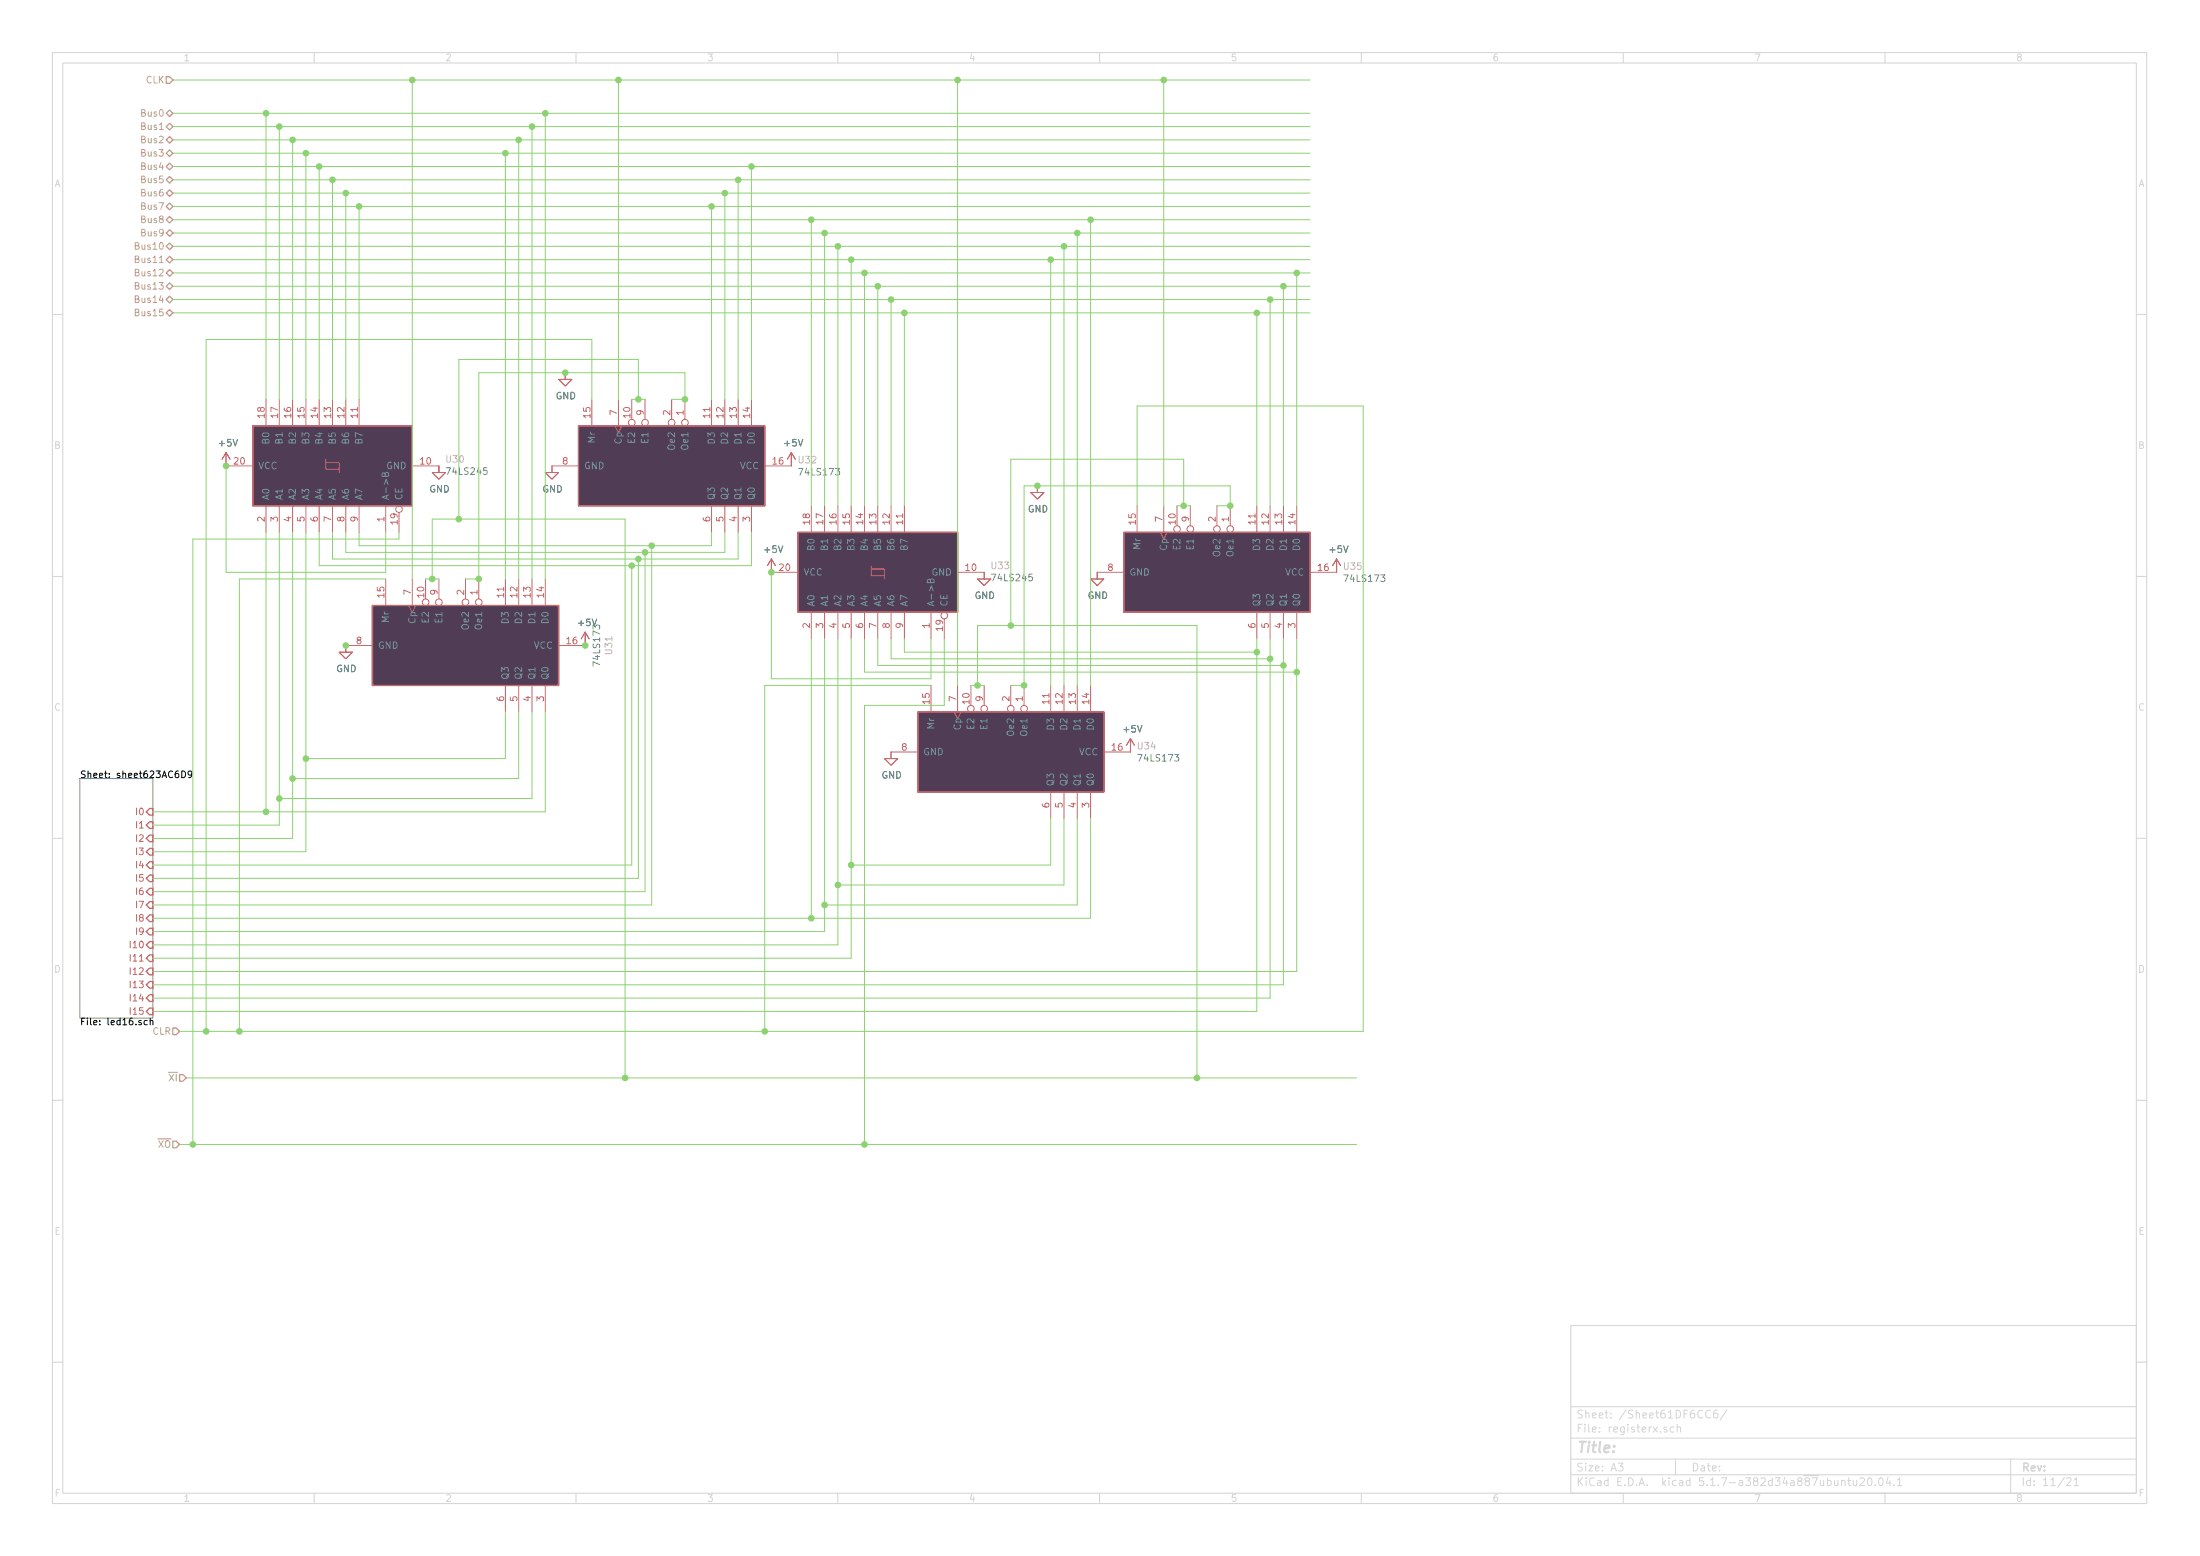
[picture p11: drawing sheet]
<svg xmlns="http://www.w3.org/2000/svg" width="420mm" height="297mm" viewBox="0 0 420 297" stroke-linecap="round" stroke-linejoin="round" font-family="sans-serif">
<g fill="none" stroke="#d3d3d3" stroke-width=".19">
<path d="M10 10h400v277h-400zM12 12h396v273.1h-396zM60 10v2M110 10v2M160 10v2M210 10v2M260 10v2M310 10v2M360 10v2M10 60h2M408 60h2M10 110h2"/>
<path d="M408 110h2M10 160h2M408 160h2M10 210h2M408 210h2M300 253h108v32.1h-108zM10 260h2M300 278.5h108M300 274.5h108M300 268.5h108M309 279.3h1l-.5 .6 .4 .1v.7l-.2 .1-.7-.1M318.3 272.5l-.3-.1-.2 .2v.2l.5 .2v.3h-.5"/>
<path d="M319.7 272.5l-.4-.1-.3 .3 .1 .6h.6M320 278.5v3M320.3 272.5l.2-.1 .4 .1 .1 .9M320.3 271.9v1.5M326.7 269.4a.59 .59 0 0 0-.8-.1 .59 .59 0 0 0-.1 .8 .56 .56 0 0 0 .2 .5 .56 .56 0 0 0 .7 0M328 269.2l-.5 .2a1.2 1.2 0 0 0-.1 1.2l.4 .1 .2-.1 .1-.5-.3-.3h-.4l-.1 .3M329.8 269.1l-1.3 2M384 278.5v6.6M408 260h2M60 285.1v1.9M110 285.1v1.9M160 285.1v1.9"/>
<path d="M210 285.1v1.9M260 285.1v1.9M300 281.5h108M310 285.1v1.9M351.7 282.7h.1a.37 .37 0 0 1 .6 .1v.8M351.7 282.6v1M352.9 282.6h.5M353.1 282.1v1.3l.3 .2M353.9 282.6v.8a.39 .39 0 0 0 .7 .1M354.6 282.6v1M355.2 282.3l.6-.2 .2 .2 .1 .2-1 1.1h1M356.8 282.3l.2-.2a.8 .8 0 0 1 .5 .8 .8 .8 0 0 1-.5 .7l-.2-.1-.2-.5z"/>
<path d="M358.1 283.5v.1M358.9 282.3l.2-.2a.81 .81 0 0 1 .6 .6 .81 .81 0 0 1-.3 .8l-.1 .1a.79 .79 0 0 1-.4-1.3zM360 285.1v1.9M360.6 282l-.4 1.1h.9M360.9 282.6v1M361.7 283.5v.1M362.4 282.5l.4-.4v1.5M362.4 283.6h.8M394.7 282.3l.5-.2 .3 .4-.9 1.1h.9M396.1 282.5l.4-.4v1.5M396.1 283.6h.9"/>
</g>
<path d="M15.2 148.6h14v45.7h-14z" fill="none" stroke="#856fa5" stroke-width=".19"/>
<path d="M34.7 147.2a.64 .64 0 0 1 .7 .6 .64 .64 0 0 1-.7 .6zM36.7 147.7l-.3 .3-.4-.1-.1-.2v-.3l.3-.2h.2l.3 .2a.88 .88 0 0 1-.3 1h-.4M28.1 194.9l-.3-.1-.3 .2 .1 .6h.5M28.7 194.9l.2-.1 .3 .1v.7M28.7 194.4v1.2" fill="none" stroke="#000" stroke-width=".19"/>
<g fill="none" stroke="#c47a4f" stroke-width=".25">
<path d="M28.6 154.3h.6v1.3h-.6l-.7-.6zM28.6 156.9h.6v1.3h-.6l-.7-.7zM28.6 159.4h.6v1.3h-.6l-.7-.6zM28.6 162h.6v1.2h-.6l-.7-.6zM28.6 164.5h.6v1.3h-.6l-.7-.7zM28.6 167h.6v1.3h-.6l-.7-.6zM28.6 169.6h.6v1.3h-.6l-.7-.7zM28.6 172.1h.6v1.3h-.6l-.7-.6zM28.6 174.7h.6v1.2h-.6l-.7-.6zM28.6 177.2h.6v1.3h-.6l-.7-.7zM28.6 179.7h.6v1.3h-.6l-.7-.6zM28.6 182.3h.6v1.3h-.6l-.7-.7z"/>
<path d="M28.6 184.8h.6v1.3h-.6l-.7-.6zM28.6 187.4h.6v1.2h-.6l-.7-.6zM28.6 189.9h.6v1.3h-.6l-.7-.7zM28.6 192.4h.6v1.3h-.6l-.7-.6z"/>
</g>
<g fill="none" stroke="#c4626b" stroke-width=".19">
<path d="M50.8 76.2v5.1M53.3 76.2v5.1M55.9 76.2v5.1M58.4 76.2v5.1M61 76.2v5.1M63.5 76.2v5.1M66 76.2v5.1M68.6 76.2v5.1M107.9 71.2v1.2h1.3l-1.3 1.3-1.2-1.3h1.2M113 76.2v5.1M118.1 76.2v5.1M120.6 76.2v3.8"/>
<path d="M123.2 76.2v3.8M128.3 76.2v3.8M130.8 76.2v3.8M135.9 76.2v5.1M138.4 76.2v5.1M141 76.2v5.1M143.5 76.2v5.1M43.2 86.4v2.5h5.1M43.2 86.4l-.8 1.3M43.2 86.4l.7 1.3M50.8 96.6v5M53.3 96.6v5"/>
<path d="M55.9 96.6v5M58.4 96.6v5M61 96.6v5M62.2 88.3v1.3h2.6M62.2 87.7v.6h2.6v1.9M63.5 96.6v5M66 96.6v5M68.6 96.6v5M73.7 96.6v5M76.2 97.8v3.8M78.7 88.9h5.1v1.3h1.3l-1.3 1.3-1.3-1.3h1.3M110.5 88.9h-5.1v1.3h1.3l-1.3 1.3-1.3-1.3h1.3"/>
<path d="M117.5 81.3l.6 1.3 .6-1.3M135.9 96.6v5M138.4 96.6v5M141 96.6v5M143.5 96.6v5M151.1 86.4v2.5h-5.1M151.1 86.4l-.7 1.3M151.1 86.4l.8 1.3M154.9 96.6v5M157.5 96.6v5M160 96.6v5M162.6 96.6v5"/>
<path d="M165.1 96.6v5M167.6 96.6v5M170.2 96.6v5M172.7 96.6v5M198.1 92.7v1.3h1.3l-1.3 1.3-1.3-1.3h1.3M217.2 96.6v5M222.2 96.6v5M224.8 96.6v3.8M227.3 96.6v3.8M232.4 96.6v3.8M234.9 96.6v3.8M240 96.6v5"/>
<path d="M242.6 96.6v5M245.1 96.6v5M247.6 96.6v5M73.7 110.5v5.1M78.1 115.6l.6 1.3 .7-1.3M78.7 110.5v5.1M81.3 110.5v3.8M83.8 110.5v3.8M88.9 110.5v3.8M91.4 110.5v3.8M96.5 110.5v5.1M99.1 110.5v5.1"/>
<path d="M101.6 110.5v5.1M104.1 110.5v5.1M147.3 106.7v2.6h5.1M147.3 106.7l-.7 1.3M147.3 106.7l.8 1.3M154.9 116.9v5.1M157.5 116.9v5.1M160 116.9v5.1M162.6 116.9v5.1M165.1 116.9v5.1M166.4 108.6v1.3h2.5M166.4 108v.6h2.5v1.9"/>
<path d="M167.6 116.9v5.1M170.2 116.9v5.1M172.7 116.9v5.1M177.8 116.9v5.1M180.3 118.1v3.9M182.9 109.3h5.1v1.2h1.2l-1.2 1.3-1.3-1.3h1.3M214.6 109.3h-5.1v1.2h1.3l-1.3 1.3-1.2-1.3h1.2M221.6 101.6l.6 1.3 .7-1.3M240 116.9v5.1M242.6 116.9v5.1M245.1 116.9v5.1M247.6 116.9v5.1"/>
<path d="M255.3 106.7v2.6h-5.1M255.3 106.7l-.8 1.3M255.3 106.7l.7 1.3M71.1 123.2h-5.1v1.3h1.3l-1.3 1.3-1.2-1.3h1.2M96.5 130.8v5.1M99.1 130.8v5.1M101.6 130.8v5.1M104.1 130.8v5.1M111.8 120.7v2.5h-5.1M111.8 120.7l-.8 1.3M111.8 120.7l.7 1.3M177.8 130.8v5.1"/>
<path d="M182.2 135.9l.7 1.3 .6-1.3M182.9 130.8v5.1M185.4 130.8v3.9M188 130.8v3.9M193 130.8v3.9M195.6 130.8v3.9M200.7 130.8v5.1M203.2 130.8v5.1M205.7 130.8v5.1M208.3 130.8v5.1M175.3 143.5h-5.1v1.3h1.2l-1.2 1.3-1.3-1.3h1.3M200.7 151.2v5"/>
<path d="M203.2 151.2v5M205.7 151.2v5M208.3 151.2v5M215.9 141l-.8 1.3M215.9 141v2.5h-5.1M215.9 141l.8 1.3"/>
<circle cx="76.2" cy="97.2" r=".63"/>
<circle cx="120.6" cy="80.7" r=".63"/>
<circle cx="123.2" cy="80.7" r=".63"/>
<circle cx="128.3" cy="80.7" r=".63"/>
<circle cx="130.8" cy="80.7" r=".63"/>
<circle cx="81.3" cy="115" r=".63"/>
<circle cx="83.8" cy="115" r=".63"/>
<circle cx="88.9" cy="115" r=".63"/>
<circle cx="91.4" cy="115" r=".63"/>
<circle cx="180.3" cy="117.5" r=".63"/>
<circle cx="224.8" cy="101" r=".63"/>
<circle cx="227.3" cy="101" r=".63"/>
<circle cx="232.4" cy="101" r=".63"/>
<circle cx="234.9" cy="101" r=".63"/>
<circle cx="185.4" cy="135.3" r=".63"/>
<circle cx="188" cy="135.3" r=".63"/>
<circle cx="193" cy="135.3" r=".63"/>
<circle cx="195.6" cy="135.3" r=".63"/>
</g>
<g fill="#513c56" stroke="#513c56" stroke-width=".19">
<path d="M214.6 101.6h35.6v15.3h-35.6z"/>
<path d="M48.3 81.3h30.4v15.3h-30.4z"/>
<path d="M71.1 115.6h35.6v15.2h-35.6z"/>
<path d="M152.4 101.6h30.5v15.3h-30.5z"/>
<path d="M110.5 81.3h35.5v15.3h-35.5z"/>
<path d="M175.3 135.9h35.5v15.3h-35.5z"/>
</g>
<path d="M48.3 81.3h30.4v15.3h-30.4zM110.5 81.3h35.5v15.3h-35.5zM71.1 115.6h35.6v15.2h-35.6zM152.4 101.6h30.5v15.3h-30.5zM214.6 101.6h35.6v15.3h-35.6zM175.3 135.9h35.5v15.3h-35.5z" fill="none" stroke="#c4626b" stroke-width=".25"/>
<path d="M73.6 90.5l.2-.3h.2l.2 .2v.5h-1.3l.2-.6 .4 .1 .1 .5M177.7 110.8l.2-.3h.2l.3 .3v.4h-1.3l.1-.6 .4 .1 .1 .5" fill="none" stroke="#669696" stroke-width=".19"/>
<g fill="none" stroke="#8dd272" stroke-width=".19">
<path d="M33 15.3h217.2M78.7 15.3v95.2M118.1 15.3v60.9M182.9 15.3v115.5M222.2 15.3v81.3M33 21.6h217.2M33 29.2h217.2M33 26.7h217.2M33 24.2h217.2M33 31.8h217.2M33 36.9h217.2M33 39.4h217.2"/>
<path d="M33 34.3h217.2M50.8 21.6v54.6M53.3 24.2v52M55.9 26.7v49.5M58.4 29.2v47M61 31.8v44.4M63.5 34.3v41.9M66 36.9v39.3M68.6 39.4v36.8M96.5 29.2v81.3M99.1 26.7v83.8M101.6 24.2v86.3"/>
<path d="M104.1 21.6v88.9M135.9 39.4v36.8M138.4 36.9v39.3M141 34.3v41.9M143.5 31.8v44.4M33 52.1h217.2M33 41.9h217.2M33 47h217.2M33 49.6h217.2M33 44.5h217.2M33 59.7h217.2M33 57.2h217.2"/>
<path d="M33 54.6h217.2M154.9 41.9v54.7M157.5 44.5v52.1M160 47v49.6M162.6 49.6v47M165.1 52.1v44.5M167.6 54.6v42M170.2 57.2v39.4M172.7 59.7v36.9M200.7 49.6v81.2M203.2 47v83.8M205.7 44.5v86.3"/>
<path d="M208.3 41.9v88.9M240 59.7v36.9M242.6 57.2v39.4M245.1 54.6v42M247.6 52.1v44.5M113 76.2v-11.4h-73.6v132.1M120.6 76.2h2.6M121.9 76.2v-7.6h-34.3v30.5M128.3 76.2h2.5v-5h-39.4v39.3h-2.5M43.2 88.9v20.4h30.5v-7.7M217.2 96.6v-19.1h43.1v119.4h-226M224.8 96.6h2.5"/>
<path d="M226.1 96.6v-8.9h-33.1v31.7M232.4 96.6h2.5v-3.9h-39.3v38.1h-2.6M50.8 101.6v53.4M53.3 101.6v55.9h-24.1M55.9 101.6v58.5h-26.7M58.4 101.6v61h-29.2M61 101.6v6.4h82.5v-6.4M63.5 101.6v5.1h77.5v-5.1M66 101.6v3.8h72.4v-3.8M68.6 101.6v2.6h67.3v-2.6M73.7 110.5h-28v86.4M76.2 101.6v1.3h-39.4v115.6"/>
<path d="M81.3 110.5h2.5M82.5 110.5v-11.4h36.9v106.7M120.6 108v57.1h-91.4M121.9 106.7v61h-92.7M123.2 105.4v64.8h-94M124.5 104.2v68.6h-95.3M147.3 109.3v20.3h30.5v-7.6M96.5 135.9v8.9h-38.1M99.1 135.9v12.7h-43.2M101.6 135.9v16.5h-48.3M104.1 135.9v19.1h-74.9M154.9 122v53.3"/>
<path d="M157.5 122v55.8h-128.3M160 122v58.4h-130.8M162.6 122v60.9h-133.4M165.1 122v6.3h82.5M167.6 122v5h77.5M170.2 122v3.8h72.4M172.7 122v2.5h67.3M177.8 130.8h-31.8v66.1M180.3 122v12.7h-15.2v83.8M185.4 130.8h2.6M186.7 130.8v-11.4h41.9v86.4M240 122v71.1h-210.8"/>
<path d="M242.6 122v68.5h-213.4M245.1 122v66h-215.9M247.6 122v63.5h-218.4M200.7 156.2v8.9h-38.1M203.2 156.2v12.7h-43.2M205.7 156.2v16.6h-48.2M208.3 156.2v19.1h-179.1M34.3 218.5h224.8M35.6 205.8h223.5"/>
</g>
<g fill="none" stroke="#c3ae72" stroke-width=".25">
<path d="M31.7 14.6h.7l.6 .7-.6 .6h-.7zM31.7 39.4l.7-.6 .6 .6-.6 .6zM31.7 36.9l.7-.7 .6 .7-.6 .6zM31.7 29.2l.7-.6 .6 .6-.6 .7zM31.7 34.3l.7-.6 .6 .6-.6 .7zM31.7 31.8l.7-.6 .6 .6-.6 .6zM31.7 26.7l.7-.6 .6 .6-.6 .6zM31.7 24.2l.7-.7 .6 .7-.6 .6zM32.4 21l.6 .6-.6 .7-.7-.7zM31.7 47l.7-.6 .6 .6-.6 .7zM31.7 44.5l.7-.6 .6 .6-.6 .6zM31.7 41.9l.7-.6 .6 .6-.6 .7z"/>
<path d="M31.7 59.7l.7-.6 .6 .6-.6 .7zM31.7 49.6l.7-.7 .6 .7-.6 .6zM31.7 57.2l.7-.6 .6 .6-.6 .6zM32.4 51.5l.6 .6-.6 .6-.7-.6zM32.4 54l.6 .6-.6 .7-.7-.7zM33 196.3h.7l.6 .6-.6 .6h-.7zM33 217.8h.7l.6 .7-.6 .6h-.7zM34.3 205.1h.6l.7 .7-.7 .6h-.6z"/>
</g>
<g fill="#8dd272" stroke="#8dd272" stroke-width=".25">
<circle cx="58.4" cy="144.8" r=".51"/>
<circle cx="120.7" cy="108" r=".51"/>
<circle cx="160" cy="168.9" r=".51"/>
<circle cx="78.7" cy="15.3" r=".51"/>
<circle cx="162.6" cy="165.1" r=".51"/>
<circle cx="146.1" cy="196.9" r=".51"/>
<circle cx="247.7" cy="128.3" r=".51"/>
<circle cx="101.6" cy="24.2" r=".51"/>
<circle cx="104.1" cy="21.6" r=".51"/>
<circle cx="118.1" cy="15.3" r=".51"/>
<circle cx="198.1" cy="92.7" r=".51"/>
<circle cx="186.7" cy="130.8" r=".51"/>
<circle cx="55.9" cy="148.6" r=".51"/>
<circle cx="235" cy="96.6" r=".51"/>
<circle cx="39.4" cy="196.9" r=".51"/>
<circle cx="99.1" cy="26.7" r=".51"/>
<circle cx="96.5" cy="29.2" r=".51"/>
<circle cx="245.1" cy="127" r=".51"/>
<circle cx="157.5" cy="172.8" r=".51"/>
<circle cx="121.9" cy="106.7" r=".51"/>
<circle cx="43.2" cy="88.9" r=".51"/>
<circle cx="240" cy="124.5" r=".51"/>
<circle cx="45.7" cy="196.9" r=".51"/>
<circle cx="154.9" cy="175.3" r=".51"/>
<circle cx="242.6" cy="125.8" r=".51"/>
<circle cx="124.5" cy="104.2" r=".51"/>
<circle cx="147.3" cy="109.3" r=".51"/>
<circle cx="222.2" cy="15.3" r=".51"/>
<circle cx="182.9" cy="15.3" r=".51"/>
<circle cx="123.2" cy="105.4" r=".51"/>
<circle cx="154.9" cy="41.9" r=".51"/>
<circle cx="58.4" cy="29.2" r=".51"/>
<circle cx="119.4" cy="205.8" r=".51"/>
<circle cx="55.9" cy="26.7" r=".51"/>
<circle cx="240" cy="59.7" r=".51"/>
<circle cx="165.1" cy="218.5" r=".51"/>
<circle cx="53.3" cy="24.2" r=".51"/>
<circle cx="208.3" cy="41.9" r=".51"/>
<circle cx="50.8" cy="21.6" r=".51"/>
<circle cx="205.7" cy="44.5" r=".51"/>
<circle cx="203.2" cy="47" r=".51"/>
<circle cx="200.7" cy="49.6" r=".51"/>
<circle cx="242.6" cy="57.2" r=".51"/>
<circle cx="172.7" cy="59.7" r=".51"/>
<circle cx="157.5" cy="44.5" r=".51"/>
<circle cx="160" cy="47" r=".51"/>
<circle cx="162.6" cy="49.6" r=".51"/>
<circle cx="66" cy="123.2" r=".51"/>
<circle cx="111.8" cy="123.2" r=".51"/>
<circle cx="91.4" cy="110.5" r=".51"/>
<circle cx="170.2" cy="57.2" r=".51"/>
<circle cx="165.1" cy="52.1" r=".51"/>
<circle cx="167.6" cy="54.6" r=".51"/>
<circle cx="121.9" cy="76.2" r=".51"/>
<circle cx="135.9" cy="39.4" r=".51"/>
<circle cx="138.4" cy="36.9" r=".51"/>
<circle cx="50.8" cy="155" r=".51"/>
<circle cx="141" cy="34.3" r=".51"/>
<circle cx="143.5" cy="31.8" r=".51"/>
<circle cx="226.1" cy="96.6" r=".51"/>
<circle cx="195.6" cy="130.8" r=".51"/>
<circle cx="108" cy="71.2" r=".51"/>
<circle cx="82.6" cy="110.5" r=".51"/>
<circle cx="130.8" cy="76.2" r=".51"/>
<circle cx="53.3" cy="152.4" r=".51"/>
<circle cx="87.6" cy="99.1" r=".51"/>
<circle cx="68.6" cy="39.4" r=".51"/>
<circle cx="193" cy="119.4" r=".51"/>
<circle cx="228.6" cy="205.8" r=".51"/>
<circle cx="66" cy="36.9" r=".51"/>
<circle cx="247.7" cy="52.1" r=".51"/>
<circle cx="63.5" cy="34.3" r=".51"/>
<circle cx="36.8" cy="218.5" r=".51"/>
<circle cx="245.1" cy="54.6" r=".51"/>
<circle cx="61" cy="31.8" r=".51"/>
</g>
<text font-size="2.8" fill="#d3d3d3" x="301" y="277.3">Title:</text>
<g font-size="2.1" fill="#d3d3d3">
<text x="301" y="273.5">File: registerx.sch</text>
<text x="301" y="270.8">Sheet: /Sheet61DF6CC6/</text>
<text x="301" y="280.9">Size: A3</text>
<text x="323" y="280.9">Date:</text>
<text x="386" y="280.9">Rev:</text>
<text x="301" y="283.7">KiCad E.D.A. kicad 5.1.7-a382d34a887ubuntu20.04.1</text>
<text x="386" y="283.7">Id: 11/21</text>
</g>
<g font-size="1.8" fill="#d3d3d3">
<text x="35" y="11.7">1</text>
<text x="85" y="11.7">2</text>
<text x="135" y="11.7">3</text>
<text x="185" y="11.7">4</text>
<text x="235" y="11.7">5</text>
<text x="285" y="11.7">6</text>
<text x="335" y="11.7">7</text>
<text x="385" y="11.7">8</text>
<text x="10.4" y="35.7">A</text>
<text x="408.4" y="35.7">A</text>
<text x="10.4" y="85.7">B</text>
<text x="408.4" y="85.7">B</text>
<text x="10.4" y="135.7">C</text>
<text x="408.4" y="135.7">C</text>
<text x="10.4" y="185.7">D</text>
<text x="408.4" y="185.7">D</text>
<text x="10.4" y="235.7">E</text>
<text x="408.4" y="235.7">E</text>
<text x="10.5" y="285.7">F</text>
<text x="35" y="286.7">1</text>
<text x="85" y="286.7">2</text>
<text x="135" y="286.7">3</text>
<text x="185" y="286.7">4</text>
<text x="235" y="286.7">5</text>
<text x="285" y="286.7">6</text>
<text x="335" y="286.7">7</text>
<text x="385" y="286.7">8</text>
<text x="408.5" y="285.7">F</text>
</g>
<g font-size="1.8" fill="#c3ae72">
<text x="27.9" y="15.9">CLK</text>
<text x="27.2" y="22.3">Bus0</text>
<text x="27.2" y="29.9">Bus3</text>
<text x="27.2" y="27.3">Bus2</text>
<text x="27.2" y="24.8">Bus1</text>
<text x="27.2" y="35">Bus5</text>
<text x="27.2" y="32.4">Bus4</text>
<text x="27.2" y="40">Bus7</text>
<text x="27.2" y="37.5">Bus6</text>
<text x="26.2" y="47.7">Bus10</text>
<text x="27.2" y="45.1">Bus9</text>
<text x="27.2" y="42.6">Bus8</text>
<text x="26.2" y="52.7">Bus12</text>
<text x="26.2" y="50.2">Bus11</text>
<text x="26.2" y="55.3">Bus13</text>
<text x="26.2" y="57.8">Bus14</text>
<text x="26.2" y="60.4">Bus15</text>
<text x="29.1" y="197.5">CLR</text>
<text x="32.4" y="206.4">XI</text>
<text x="30.2" y="219.1">XO</text>
</g>
<g font-size="1.8" fill="#669696">
<text x="106.1" y="76.2">GND</text>
<text x="42" y="85.2">+5V</text>
<text x="49.3" y="89.6">VCC</text>
<text x="51.4" y="84.6" transform="rotate(-90 51.4 84.6)">B0</text>
<text x="54" y="84.6" transform="rotate(-90 54 84.6)">B1</text>
<text x="56.5" y="84.6" transform="rotate(-90 56.5 84.6)">B2</text>
<text x="59.1" y="84.6" transform="rotate(-90 59.1 84.6)">B3</text>
<text x="61.6" y="84.6" transform="rotate(-90 61.6 84.6)">B4</text>
<text x="64.1" y="84.6" transform="rotate(-90 64.1 84.6)">B5</text>
<text x="66.7" y="84.6" transform="rotate(-90 66.7 84.6)">B6</text>
<text x="69.2" y="84.6" transform="rotate(-90 69.2 84.6)">B7</text>
<text x="73.8" y="89.6">GND</text>
<text x="111.5" y="89.6">GND</text>
<text x="113.7" y="84.5" transform="rotate(-90 113.7 84.5)">Mr</text>
<text x="118.7" y="84.7" transform="rotate(-90 118.7 84.7)">Cp</text>
<text x="121.3" y="84.5" transform="rotate(-90 121.3 84.5)">E2</text>
<text x="123.8" y="84.5" transform="rotate(-90 123.8 84.5)">E1</text>
<text x="128.9" y="85.7" transform="rotate(-90 128.9 85.7)">Oe2</text>
<text x="131.4" y="85.7" transform="rotate(-90 131.4 85.7)">Oe1</text>
<text x="136.5" y="84.6" transform="rotate(-90 136.5 84.6)">D3</text>
<text x="139.1" y="84.6" transform="rotate(-90 139.1 84.6)">D2</text>
<text x="141.3" y="89.6">VCC</text>
<text x="141.6" y="84.6" transform="rotate(-90 141.6 84.6)">D1</text>
<text x="144.1" y="84.6" transform="rotate(-90 144.1 84.6)">D0</text>
<text x="149.9" y="85.2">+5V</text>
<text x="51.4" y="95.5" transform="rotate(-90 51.4 95.5)">A0</text>
<text x="54" y="95.5" transform="rotate(-90 54 95.5)">A1</text>
<text x="56.5" y="95.5" transform="rotate(-90 56.5 95.5)">A2</text>
<text x="59.1" y="95.5" transform="rotate(-90 59.1 95.5)">A3</text>
<text x="61.6" y="95.5" transform="rotate(-90 61.6 95.5)">A4</text>
<text x="64.1" y="95.5" transform="rotate(-90 64.1 95.5)">A5</text>
<text x="66.7" y="95.5" transform="rotate(-90 66.7 95.5)">A6</text>
<text x="69.2" y="95.5" transform="rotate(-90 69.2 95.5)">A7</text>
<text x="74.3" y="95.5" transform="rotate(-90 74.3 95.5)">A-&gt;B</text>
<text x="76.8" y="95.5" transform="rotate(-90 76.8 95.5)">CE</text>
<text x="82" y="94">GND</text>
<text x="85.6" y="90.6">74LS245</text>
<text x="103.6" y="94">GND</text>
<text x="136.5" y="95.5" transform="rotate(-90 136.5 95.5)">Q3</text>
<text x="139.1" y="95.5" transform="rotate(-90 139.1 95.5)">Q2</text>
<text x="141.6" y="95.5" transform="rotate(-90 141.6 95.5)">Q1</text>
<text x="144.1" y="95.5" transform="rotate(-90 144.1 95.5)">Q0</text>
<text x="152.9" y="90.8">74LS173</text>
<text x="196.3" y="97.8">GND</text>
<text x="146.1" y="105.5">+5V</text>
<text x="155.6" y="104.9" transform="rotate(-90 155.6 104.9)">B0</text>
<text x="158.1" y="104.9" transform="rotate(-90 158.1 104.9)">B1</text>
<text x="160.7" y="104.9" transform="rotate(-90 160.7 104.9)">B2</text>
<text x="163.2" y="104.9" transform="rotate(-90 163.2 104.9)">B3</text>
<text x="165.7" y="104.9" transform="rotate(-90 165.7 104.9)">B4</text>
<text x="168.3" y="104.9" transform="rotate(-90 168.3 104.9)">B5</text>
<text x="170.8" y="104.9" transform="rotate(-90 170.8 104.9)">B6</text>
<text x="173.4" y="104.9" transform="rotate(-90 173.4 104.9)">B7</text>
<text x="217.8" y="104.8" transform="rotate(-90 217.8 104.8)">Mr</text>
<text x="222.9" y="105" transform="rotate(-90 222.9 105)">Cp</text>
<text x="225.4" y="104.8" transform="rotate(-90 225.4 104.8)">E2</text>
<text x="228" y="104.8" transform="rotate(-90 228 104.8)">E1</text>
<text x="233" y="106" transform="rotate(-90 233 106)">Oe2</text>
<text x="235.6" y="106" transform="rotate(-90 235.6 106)">Oe1</text>
<text x="240.7" y="104.9" transform="rotate(-90 240.7 104.9)">D3</text>
<text x="243.2" y="104.9" transform="rotate(-90 243.2 104.9)">D2</text>
<text x="245.7" y="104.9" transform="rotate(-90 245.7 104.9)">D1</text>
<text x="248.3" y="104.9" transform="rotate(-90 248.3 104.9)">D0</text>
<text x="254.1" y="105.5">+5V</text>
<text x="153.4" y="109.9">VCC</text>
<text x="177.9" y="109.9">GND</text>
<text x="189.7" y="111">74LS245</text>
<text x="215.6" y="109.9">GND</text>
<text x="245.4" y="109.9">VCC</text>
<text x="257" y="111.1">74LS173</text>
<text x="74.3" y="118.8" transform="rotate(-90 74.3 118.8)">Mr</text>
<text x="79.4" y="119" transform="rotate(-90 79.4 119)">Cp</text>
<text x="81.9" y="118.8" transform="rotate(-90 81.9 118.8)">E2</text>
<text x="84.5" y="118.8" transform="rotate(-90 84.5 118.8)">E1</text>
<text x="89.5" y="120" transform="rotate(-90 89.5 120)">Oe2</text>
<text x="92.1" y="120" transform="rotate(-90 92.1 120)">Oe1</text>
<text x="97.2" y="118.9" transform="rotate(-90 97.2 118.9)">D3</text>
<text x="99.7" y="118.9" transform="rotate(-90 99.7 118.9)">D2</text>
<text x="102.2" y="118.9" transform="rotate(-90 102.2 118.9)">D1</text>
<text x="104.8" y="118.9" transform="rotate(-90 104.8 118.9)">D0</text>
<text x="110.5" y="119.5">+5V</text>
<text x="155.6" y="115.9" transform="rotate(-90 155.6 115.9)">A0</text>
<text x="158.1" y="115.9" transform="rotate(-90 158.1 115.9)">A1</text>
<text x="160.7" y="115.9" transform="rotate(-90 160.7 115.9)">A2</text>
<text x="163.2" y="115.9" transform="rotate(-90 163.2 115.9)">A3</text>
<text x="165.7" y="115.9" transform="rotate(-90 165.7 115.9)">A4</text>
<text x="168.3" y="115.9" transform="rotate(-90 168.3 115.9)">A5</text>
<text x="170.8" y="115.9" transform="rotate(-90 170.8 115.9)">A6</text>
<text x="173.4" y="115.9" transform="rotate(-90 173.4 115.9)">A7</text>
<text x="178.4" y="115.9" transform="rotate(-90 178.4 115.9)">A-&gt;B</text>
<text x="181" y="115.9" transform="rotate(-90 181 115.9)">CE</text>
<text x="186.1" y="114.3">GND</text>
<text x="207.7" y="114.3">GND</text>
<text x="240.7" y="115.9" transform="rotate(-90 240.7 115.9)">Q3</text>
<text x="243.2" y="115.9" transform="rotate(-90 243.2 115.9)">Q2</text>
<text x="245.7" y="115.9" transform="rotate(-90 245.7 115.9)">Q1</text>
<text x="248.3" y="115.9" transform="rotate(-90 248.3 115.9)">Q0</text>
<text x="72.1" y="123.9">GND</text>
<text x="101.9" y="123.9">VCC</text>
<text x="64.2" y="128.3">GND</text>
<text x="97.2" y="129.8" transform="rotate(-90 97.2 129.8)">Q3</text>
<text x="99.7" y="129.8" transform="rotate(-90 99.7 129.8)">Q2</text>
<text x="102.2" y="129.8" transform="rotate(-90 102.2 129.8)">Q1</text>
<text x="104.8" y="129.8" transform="rotate(-90 104.8 129.8)">Q0</text>
<text x="114.6" y="126.8" transform="rotate(-90 114.6 126.8)">74LS173</text>
<text x="178.4" y="139.1" transform="rotate(-90 178.4 139.1)">Mr</text>
<text x="183.5" y="139.3" transform="rotate(-90 183.5 139.3)">Cp</text>
<text x="186.1" y="139.1" transform="rotate(-90 186.1 139.1)">E2</text>
<text x="188.6" y="139.1" transform="rotate(-90 188.6 139.1)">E1</text>
<text x="193.7" y="140.3" transform="rotate(-90 193.7 140.3)">Oe2</text>
<text x="196.2" y="140.3" transform="rotate(-90 196.2 140.3)">Oe1</text>
<text x="201.3" y="139.2" transform="rotate(-90 201.3 139.2)">D3</text>
<text x="203.8" y="139.2" transform="rotate(-90 203.8 139.2)">D2</text>
<text x="206.4" y="139.2" transform="rotate(-90 206.4 139.2)">D1</text>
<text x="208.9" y="139.2" transform="rotate(-90 208.9 139.2)">D0</text>
<text x="214.7" y="139.8">+5V</text>
<text x="168.4" y="148.6">GND</text>
<text x="176.3" y="144.2">GND</text>
<text x="206.1" y="144.2">VCC</text>
<text x="217.7" y="145.4">74LS173</text>
<text x="201.3" y="150.2" transform="rotate(-90 201.3 150.2)">Q3</text>
<text x="203.8" y="150.2" transform="rotate(-90 203.8 150.2)">Q2</text>
<text x="206.4" y="150.2" transform="rotate(-90 206.4 150.2)">Q1</text>
<text x="208.9" y="150.2" transform="rotate(-90 208.9 150.2)">Q0</text>
</g>
<g font-size="1.8" fill="#c4626b">
<text x="50.5" y="79.7" transform="rotate(-90 50.5 79.7)">18</text>
<text x="53.1" y="79.7" transform="rotate(-90 53.1 79.7)">17</text>
<text x="55.6" y="79.7" transform="rotate(-90 55.6 79.7)">16</text>
<text x="58.2" y="79.7" transform="rotate(-90 58.2 79.7)">15</text>
<text x="60.7" y="79.7" transform="rotate(-90 60.7 79.7)">14</text>
<text x="63.2" y="79.7" transform="rotate(-90 63.2 79.7)">13</text>
<text x="65.8" y="79.7" transform="rotate(-90 65.8 79.7)">12</text>
<text x="68.3" y="79.7" transform="rotate(-90 68.3 79.7)">11</text>
<text x="112.8" y="79.7" transform="rotate(-90 112.8 79.7)">15</text>
<text x="117.9" y="79.3" transform="rotate(-90 117.9 79.3)">7</text>
<text x="120.4" y="79.7" transform="rotate(-90 120.4 79.7)">10</text>
<text x="122.9" y="79.3" transform="rotate(-90 122.9 79.3)">9</text>
<text x="128" y="79.3" transform="rotate(-90 128 79.3)">2</text>
<text x="130.6" y="79.3" transform="rotate(-90 130.6 79.3)">1</text>
<text x="135.6" y="79.7" transform="rotate(-90 135.6 79.7)">11</text>
<text x="138.2" y="79.7" transform="rotate(-90 138.2 79.7)">12</text>
<text x="140.7" y="79.7" transform="rotate(-90 140.7 79.7)">13</text>
<text x="143.3" y="79.7" transform="rotate(-90 143.3 79.7)">14</text>
<text x="44.8" y="88.7">20</text>
<text x="80.3" y="88.7">10</text>
<text x="107.5" y="88.7">8</text>
<text x="147.6" y="88.7">16</text>
<text x="50.5" y="99.6" transform="rotate(-90 50.5 99.6)">2</text>
<text x="53.1" y="99.6" transform="rotate(-90 53.1 99.6)">3</text>
<text x="55.6" y="99.6" transform="rotate(-90 55.6 99.6)">4</text>
<text x="58.2" y="99.6" transform="rotate(-90 58.2 99.6)">5</text>
<text x="60.7" y="99.6" transform="rotate(-90 60.7 99.6)">6</text>
<text x="63.2" y="99.6" transform="rotate(-90 63.2 99.6)">7</text>
<text x="65.8" y="99.6" transform="rotate(-90 65.8 99.6)">8</text>
<text x="68.3" y="99.6" transform="rotate(-90 68.3 99.6)">9</text>
<text x="73.4" y="99.6" transform="rotate(-90 73.4 99.6)">1</text>
<text x="75.9" y="100.1" transform="rotate(-90 75.9 100.1)">19</text>
<text x="135.6" y="99.6" transform="rotate(-90 135.6 99.6)">6</text>
<text x="138.2" y="99.6" transform="rotate(-90 138.2 99.6)">5</text>
<text x="140.7" y="99.6" transform="rotate(-90 140.7 99.6)">4</text>
<text x="143.3" y="99.6" transform="rotate(-90 143.3 99.6)">3</text>
<text x="154.7" y="100.1" transform="rotate(-90 154.7 100.1)">18</text>
<text x="157.2" y="100.1" transform="rotate(-90 157.2 100.1)">17</text>
<text x="159.8" y="100.1" transform="rotate(-90 159.8 100.1)">16</text>
<text x="162.3" y="100.1" transform="rotate(-90 162.3 100.1)">15</text>
<text x="164.8" y="100.1" transform="rotate(-90 164.8 100.1)">14</text>
<text x="167.4" y="100.1" transform="rotate(-90 167.4 100.1)">13</text>
<text x="169.9" y="100.1" transform="rotate(-90 169.9 100.1)">12</text>
<text x="172.5" y="100.1" transform="rotate(-90 172.5 100.1)">11</text>
<text x="216.9" y="100.1" transform="rotate(-90 216.9 100.1)">15</text>
<text x="222" y="99.6" transform="rotate(-90 222 99.6)">7</text>
<text x="224.5" y="100.1" transform="rotate(-90 224.5 100.1)">10</text>
<text x="227.1" y="99.6" transform="rotate(-90 227.1 99.6)">9</text>
<text x="232.2" y="99.6" transform="rotate(-90 232.2 99.6)">2</text>
<text x="234.7" y="99.6" transform="rotate(-90 234.7 99.6)">1</text>
<text x="239.8" y="100.1" transform="rotate(-90 239.8 100.1)">11</text>
<text x="242.3" y="100.1" transform="rotate(-90 242.3 100.1)">12</text>
<text x="244.9" y="100.1" transform="rotate(-90 244.9 100.1)">13</text>
<text x="247.4" y="100.1" transform="rotate(-90 247.4 100.1)">14</text>
<text x="78.5" y="113.5" transform="rotate(-90 78.5 113.5)">7</text>
<text x="83.6" y="113.5" transform="rotate(-90 83.6 113.5)">9</text>
<text x="88.6" y="113.5" transform="rotate(-90 88.6 113.5)">2</text>
<text x="91.2" y="113.5" transform="rotate(-90 91.2 113.5)">1</text>
<text x="148.9" y="109">20</text>
<text x="184.5" y="109">10</text>
<text x="211.6" y="109">8</text>
<text x="251.8" y="109">16</text>
<text x="73.4" y="114" transform="rotate(-90 73.4 114)">15</text>
<text x="81" y="114" transform="rotate(-90 81 114)">10</text>
<text x="96.3" y="114" transform="rotate(-90 96.3 114)">11</text>
<text x="98.8" y="114" transform="rotate(-90 98.8 114)">12</text>
<text x="101.3" y="114" transform="rotate(-90 101.3 114)">13</text>
<text x="103.9" y="114" transform="rotate(-90 103.9 114)">14</text>
<text x="154.7" y="119.9" transform="rotate(-90 154.7 119.9)">2</text>
<text x="157.2" y="119.9" transform="rotate(-90 157.2 119.9)">3</text>
<text x="159.8" y="119.9" transform="rotate(-90 159.8 119.9)">4</text>
<text x="162.3" y="119.9" transform="rotate(-90 162.3 119.9)">5</text>
<text x="164.8" y="119.9" transform="rotate(-90 164.8 119.9)">6</text>
<text x="167.4" y="119.9" transform="rotate(-90 167.4 119.9)">7</text>
<text x="169.9" y="119.9" transform="rotate(-90 169.9 119.9)">8</text>
<text x="172.5" y="119.9" transform="rotate(-90 172.5 119.9)">9</text>
<text x="177.5" y="119.9" transform="rotate(-90 177.5 119.9)">1</text>
<text x="239.8" y="119.9" transform="rotate(-90 239.8 119.9)">6</text>
<text x="242.3" y="119.9" transform="rotate(-90 242.3 119.9)">5</text>
<text x="244.9" y="119.9" transform="rotate(-90 244.9 119.9)">4</text>
<text x="247.4" y="119.9" transform="rotate(-90 247.4 119.9)">3</text>
<text x="68.1" y="123">8</text>
<text x="108.3" y="123">16</text>
<text x="180.1" y="120.4" transform="rotate(-90 180.1 120.4)">19</text>
<text x="96.3" y="133.9" transform="rotate(-90 96.3 133.9)">6</text>
<text x="98.8" y="133.9" transform="rotate(-90 98.8 133.9)">5</text>
<text x="101.3" y="133.9" transform="rotate(-90 101.3 133.9)">4</text>
<text x="103.9" y="133.9" transform="rotate(-90 103.9 133.9)">3</text>
<text x="177.5" y="134.4" transform="rotate(-90 177.5 134.4)">15</text>
<text x="182.6" y="133.9" transform="rotate(-90 182.6 133.9)">7</text>
<text x="185.2" y="134.4" transform="rotate(-90 185.2 134.4)">10</text>
<text x="187.7" y="133.9" transform="rotate(-90 187.7 133.9)">9</text>
<text x="192.8" y="133.9" transform="rotate(-90 192.8 133.9)">2</text>
<text x="195.3" y="133.9" transform="rotate(-90 195.3 133.9)">1</text>
<text x="200.4" y="134.4" transform="rotate(-90 200.4 134.4)">11</text>
<text x="202.9" y="134.4" transform="rotate(-90 202.9 134.4)">12</text>
<text x="205.5" y="134.4" transform="rotate(-90 205.5 134.4)">13</text>
<text x="208" y="134.4" transform="rotate(-90 208 134.4)">14</text>
<text x="172.2" y="143.3">8</text>
<text x="212.4" y="143.3">16</text>
<text x="200.4" y="154.2" transform="rotate(-90 200.4 154.2)">6</text>
<text x="202.9" y="154.2" transform="rotate(-90 202.9 154.2)">5</text>
<text x="205.5" y="154.2" transform="rotate(-90 205.5 154.2)">4</text>
<text x="208" y="154.2" transform="rotate(-90 208 154.2)">3</text>
</g>
<g font-size="1.8" fill="#a683e1">
<text x="85.3" y="88.3">U30</text>
<text x="152.6" y="88.5">U32</text>
<text x="189.4" y="108.6">U33</text>
<text x="256.7" y="108.8">U35</text>
<text x="116.9" y="124.9" transform="rotate(-90 116.9 124.9)">U31</text>
<text x="217.3" y="143.1">U34</text>
</g>
<g font-size="1.8">
<text x="15.2" y="148.5">Sheet: sheet623AC6D9</text>
<text x="15.2" y="195.7">File: led16.sch</text>
</g>
<g font-size="1.8" fill="#c47a4f">
<text x="26.2" y="155.6">I0</text>
<text x="26.2" y="158.2">I1</text>
<text x="26.2" y="160.7">I2</text>
<text x="26.2" y="163.2">I3</text>
<text x="26.2" y="165.8">I4</text>
<text x="26.2" y="168.3">I5</text>
<text x="26.2" y="170.9">I6</text>
<text x="26.2" y="173.4">I7</text>
<text x="26.2" y="175.9">I8</text>
<text x="26.2" y="178.5">I9</text>
<text x="25.2" y="181">I10</text>
<text x="25.2" y="183.6">I11</text>
<text x="25.2" y="186.1">I12</text>
<text x="25.2" y="188.6">I13</text>
<text x="25.2" y="191.2">I14</text>
<text x="25.2" y="193.7">I15</text>
</g>
</svg>
